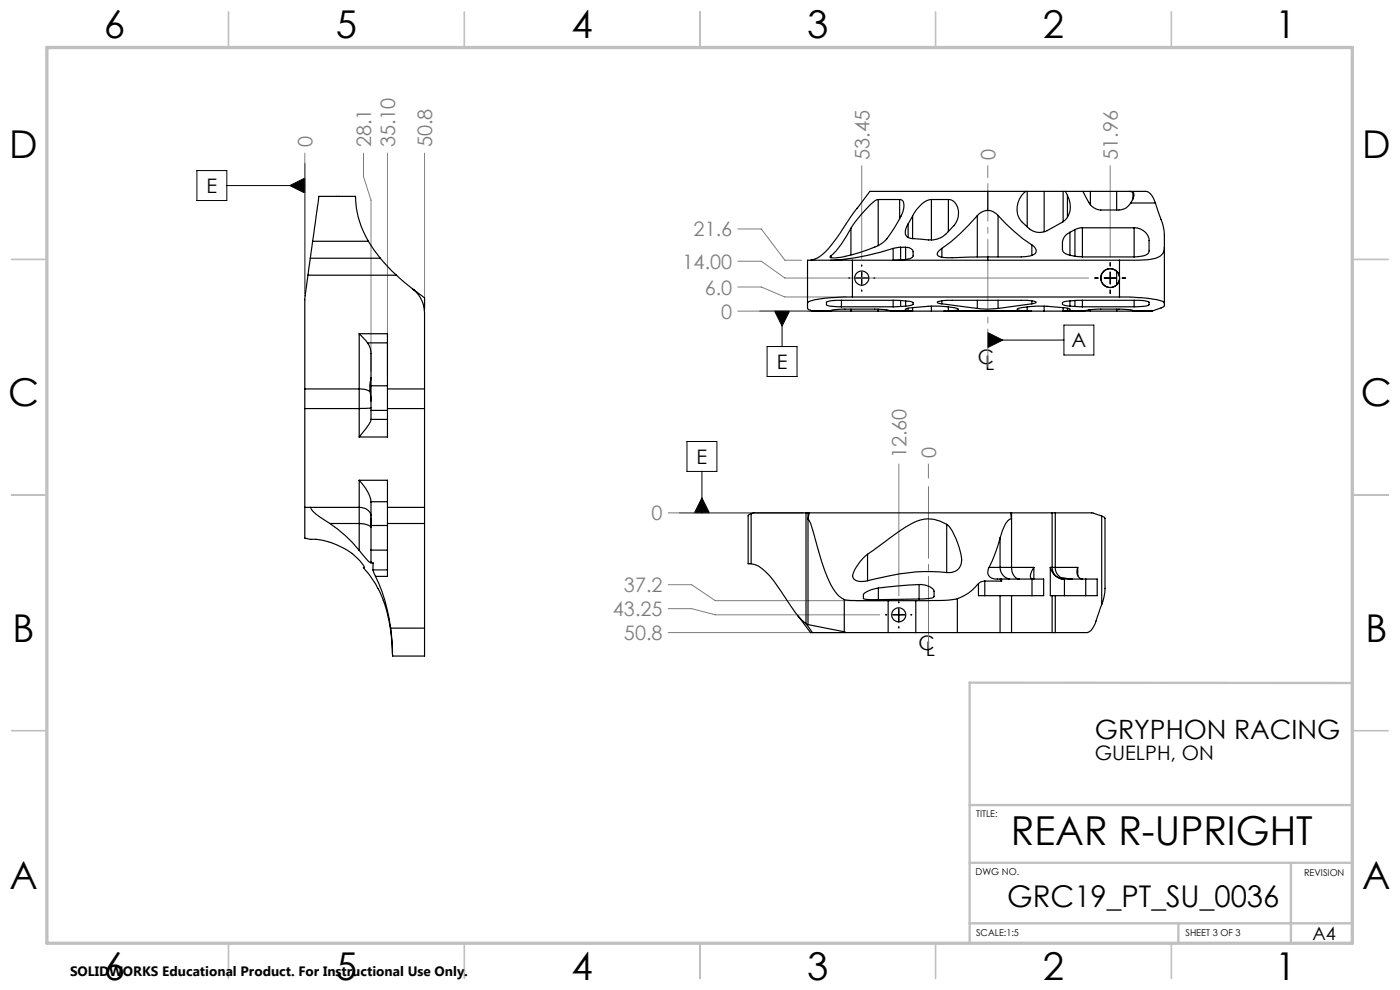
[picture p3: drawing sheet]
<svg xmlns="http://www.w3.org/2000/svg" width="297mm" height="210mm" viewBox="0 0 297 210" stroke-linecap="round" stroke-linejoin="round" font-family="sans-serif">
<g fill="none" stroke="#000" stroke-width=".21">
<path d="M41.8 36.2h6.3v6.3h-6.3zM48.1 39.4h16.6M61.5 39.4l3.2-1.6v3.1zM64.7 34.6v27.7M180.1 59h.2M181.5 59h2.6M182.8 56.2v.2M182.8 57.7v2.5M185.3 59h.3M232.2 59h.8M234.2 59h2.6M235.5 55.7v.7"/>
<path d="M235.5 57.7v2.5M238.1 59h.7M161.1 66h13.9M162.7 73.5h6.4v6.4h-6.4zM164.3 66h3.2l-1.6 3.2zM165.9 66v7.5M182.8 61.5v.3M209.6 70.5l3.1 1.6-3.1 1.6zM209.6 72.1h16.1M225.7 69h6.4v6.3h-6.4zM235.5 61.5v.8M145.7 93.7h6.4v6.3h-6.4z"/>
<path d="M144.1 108.8h26.3M148.9 105.6l1.6 3.2h-3.2zM148.9 100v8.8M187.9 130.4h.2M189.4 130.4h2.5M190.7 127.7v.2M190.7 129.1v2.6M190.7 133v.2M193.2 130.4h.2"/>
</g>
<path d="M197 138v-35.3" fill="none" stroke="#808080" stroke-width=".21" stroke-dasharray="15.2 1.3 1.3 1.3" stroke-dashoffset="-.5"/>
<path d="M209.6 77.8v-38.9" fill="none" stroke="#808080" stroke-width=".21" stroke-dasharray="15.2 1.3 1.3 1.3" stroke-dashoffset="7.2"/>
<g fill="none" stroke="#808080" stroke-width=".21">
<path d="M64.7 32.5v29.8M77.1 32.5v5l1.6 5v36.3M82.2 32.5v47.6M90.1 32.5v32.6M182.8 35.2v19.8M209.6 35.2v2.5M235.5 35.2v19.3M156.5 48.6h5l5 6.6h3.5M156.5 55.4h5l5 3.6h64.5M156.5 66h14.7M156.5 60.9h5l5 2.1h13.1M190.7 98.4v28"/>
<path d="M197 98.4v3M141.7 108.8h28.7M141.7 124h5l5 3.4h35.4M141.7 129.1h5l5 1.3h34.9M141.7 134.2h36.5"/>
</g>
<g fill="none" stroke="#c0c0c0" stroke-width=".35">
<path d="M48.5 2.5v7.5M98.5 2.5v7.5M148.5 2.5v7.5M198.5 2.5v7.5M248.5 2.5v7.5M2.5 55h7.5M287 55h7.5M2.5 105h7.5M287 105h7.5M2.5 155h7.5M287 155h7.5M48.5 200v7.5"/>
<path d="M98.5 200v7.5M148.5 200v7.5M198.5 200v7.5M248.5 200v7.5"/>
</g>
<path d="M286.9 144.9l-81.2-.1v55.3M205.7 170.8h81.2M205.7 195.9h81.2M205.7 183h81.2M250 195.8v4.2M273.9 183.1v17" fill="none" stroke="#c0c0c0" stroke-width=".5"/>
<path d="M9.9 10.1h277v190h-277z" fill="none" stroke="#c0c0c0" stroke-width=".7"/>
<path d="M61.5 39.4l3.2 1.5v-3.1zM164.3 66l1.6 3.2 1.6-3.2zM209.6 70.5l3.1 1.6-3.1 1.6zM148.9 105.6l1.6 3.2h-3.2z" fill="#000"/>
<g fill="none" stroke="#000" stroke-width=".25">
<path d="M65.3 58.4l-.6 4.9v19.2M65.3 58.4h18.8M65.8 54.8l-.5 3.6M65.8 54.8h14.9M66.3 51.2l1.4-9.5h7.7a18.9 18.9 0 0 0 2.7 9.5M66.3 51.2h11.8M66.3 51.2l-.5 3.6M78.1 51.2l2.6 3.6M80.7 54.8l3.4 3.6M84.1 58.4l2.6 2.2a6.8 6.8 0 0 1 3.4 5.8v16.1M176.3 54.3v.4M178.5 55.1l-2.3 .1"/>
<path d="M178.5 55.1v.1M180.5 48.4a20.5 20.5 0 0 1-4.2 5.9M180.5 48.4v5.7M180.8 55.2h-9.5v10.2l.3 .3 .6 .2M180.8 55.2h56.7M180.8 55.2v7.8M186.3 42.3h4.6M186.3 42.3a7.1 7.1 0 0 0-2.9 2.5l-2 2.3-.9 1.3M186.3 42.3v9.8M189.5 52.7v2.5h1.6M189.5 52.7a53.2 53.2 0 0 1-11 2.4M190.9 42.3h.2a.99 .99 0 0 1 .7 1.2l-.1 .6a19 19 0 0 1-4.6 7.5l-.2 .1a32.4 32.4 0 0 1-8.9 2.9l-1.1 .1a.65 .65 0 0 1-.8-.2l.2-.2"/>
<path d="M190.9 42.3v4M191.1 52.4l-1.6 .3M191.1 52.4h1M191.1 52.4v2.8M192.1 55l-1 .2M192.1 52.4a1.34 1.34 0 0 1 1.5 .6 1.34 1.34 0 0 1-.1 1.6l-.5 .3-.9 .1M192.1 52.4v2.6M192.7 47.5v2.9M193.6 45.8l-.9 1.7M193.6 45.8v4.8M197.6 42.3h3.6M197.6 42.3a5.3 5.3 0 0 0-3.7 3.1l-.3 .4"/>
<path d="M197.6 42.3v8.6M199.8 52.7l-.5 .4a.75 .75 0 0 0-.5 .9 .75 .75 0 0 0 .9 .5l2.3 .2 7.5-.2M199.8 52.7v1.9M201.2 42.3a2.81 2.81 0 0 1 2.1 3.7l-.7 1.5-2.3 2.4a4.8 4.8 0 0 1-3.3 1l-1.7-.2a5.4 5.4 0 0 1-2.7-.3 1.82 1.82 0 0 1-.2-2.5l.3-.4M201.2 42.3v6.8M207.3 45.7a39.8 39.8 0 0 1-7.5 7M207.3 45.7v8.8M209.5 40.6h-24.9a85.9 85.9 0 0 0-7.2 10 10.8 10.8 0 0 1-4.7 4.4l-.8 .2M209.5 40.6v4.1M209.5 44.7l-1.1 .2-1.1 .8M209.5 54.5v.7M209.5 44.7l1.1 .2 1.1 .8"/>
<path d="M209.5 40.6h8.1M211.7 45.7a37.3 37.3 0 0 0 7.2 6.3M211.7 45.7v8.8M217.6 40.6a4.5 4.5 0 0 0 0 7.2 3.7 3.7 0 0 0 4.5 1.1l3.4-1.8M217.6 40.6h.3M217.9 40.6h3.6M217.9 40.6v7.5M218.9 52a1.23 1.23 0 0 1 .6 1.9 5.5 5.5 0 0 1-2.9 .6h-7.1M218.9 52v2.2M221.5 40.6h4M221.5 40.6v8.6M225.5 40.6h4.2"/>
<path d="M225.5 40.6v6.4M226 40.6l.4 .8M226.4 41.4a4.3 4.3 0 0 1-.9 5.7M226.4 41.4v4.7M227 49.3a2.58 2.58 0 0 0-1.6 2.1v1.5a1.54 1.54 0 0 0 1.6 1.2M227 54.1l1 .3M227 49.3v4.8M228 54.4l1.6 .1M228 48.7l-1 .6M228 48.7v5.7M229.6 48.3l-1.6 .4M229.6 54.5h11"/>
<path d="M229.6 48.3h11M229.6 48.3v6.2M229.7 40.6l1.3 2.3a3.2 3.2 0 0 0 2.5 1.6h3.9a2.91 2.91 0 0 0 2.5-1.4M229.7 40.6h1.6M231.3 40.6h5.6M231.3 40.6v2.9M236.9 40.6h6.1a2.35 2.35 0 0 1 1.9 1.8l.2 .7M236.9 40.6v3.9M236.9 57.5v2.9M237.5 58.7v.6M237.5 58.7a1.99 1.99 0 0 0-3.1-1.4 1.99 1.99 0 0 0 0 3.3 1.99 1.99 0 0 0 3.1-1.3M237.5 55.2v3.5"/>
<path d="M237.5 59.3v3.7M239.6 40.6l.7 .2M239.9 43.1h5.2M240.3 40.8a1.11 1.11 0 0 1 0 1.5l-.4 .8M240.3 40.8v1.4M240.6 48.3a3 3 0 0 1 3.2 2.7v2.2a1.96 1.96 0 0 1-2.2 1.2l-1 .1M240.6 48.3v6.2M245.1 43.1l.3 .8a17.3 17.3 0 0 1 1.6 7.5v1.1M247 52.5a2.23 2.23 0 0 1-1.9 2.3l-2.3 .3-5.3 .1M247 52.5v12.3l-.7 .5-1.8 .6M76.2 70.8l1.8 1.9M76.2 70.8h6v1.9"/>
<path d="M76.2 70.8v11.7M78 72.7a3.5 3.5 0 0 1 .7 2.3v6.8M78 72.7h4.2M82.2 72.7v9.1M87.6 61.3l.1 .1M87.7 61.4h.1M87.7 61.4l2.4 1.8v2.4M90 65.6h.1M172.2 65.9l3.9 .1M172.2 65.9h3.9M176.1 66h.2M176.1 66h.1"/>
<path d="M176.1 65.9l.7-.2 1.9-.1h7.5l2.9 .3M176.1 65.9v.1M176.3 66h4.2M176.3 65.9v.1M178.5 63.7a6 6 0 0 0-3.2 .4v.5a4.1 4.1 0 0 0 2.6 .5h.6M178.5 63.7h11M178.5 65.1h11M178.5 63.7v1.4M180.5 66h5.8M180.5 65.6v.4M180.8 63l-5.3 .2a8.8 8.8 0 0 0-4.2 1v.1M180.8 63h56.7"/>
<path d="M186.3 66h3.4M186.3 65.6v.4M189.1 65.9l.6 .1M189.1 65.9h3.7M189.5 63.7h1.6M189.5 63.7v1.4M189.7 66h3.9M191.1 65l-1.6 .1M191.1 63.7l1 .1M191.1 63.7v1.3M192.1 63.8l.9 .1 .7 .3v.3l-.2 .2-1.4 .2M192.1 64.9l-1 .1"/>
<path d="M192.1 63.8v1.1M192.7 65.9l-.6-.3 1-.3 4.4-.4 3.2 .1 2 .3 .6 .3-1.1 .3M192.7 65.9h.1M192.7 65.4v.5M192.8 65.9l.6 .1M193.6 66h4M193.6 65.3v.7M197.6 66h23.9M197.6 64.9v1.1M199.8 64.4l-1-.3a5.6 5.6 0 0 1 3.2-.4h14.6a7.6 7.6 0 0 1 3.2 .4l-.1 .1-.8 .2M199.8 64.4l7.5 1M199.8 63.8v.6"/>
<path d="M201.2 65.1v.9l1-.1M202.2 65.9h14.7M207.3 65.4l2 .2 2.4-.2M207.3 63.7v1.7M211.7 63.7v1.7M217.9 65.1v.9l-1-.1M218.9 64.4l-7.2 1M218.9 63.8v.6M221.5 66h4M221.5 64.9v1.1M225.5 65.3l1.5 .3-.6 .3M225.5 65.3l-5.6-.4-3.2 .4-.9 .3 1.1 .3"/>
<path d="M225.5 66h3.9M225.5 65.3v.7M226.3 65.9l-.6 .1M226.3 65.9h3.7M226.4 65.9h-.1M226.4 65.4v.5M227 63.8l-.9 .1-.7 .3v.3l.2 .2 1.4 .2M227 64.9l1 .1M227 63.8v1.1M228 65l1.6 .1M228 63.7l-1 .1M228 63.7v1.3"/>
<path d="M229.4 66h1.9M229.6 63.7h-1.6M229.6 63.7h11M229.6 65.1h11M229.6 63.7v1.4M230 65.9l2.9-.3h5l1.9 .1 .7 .2M230 65.9l-.6 .1M231.3 66h5.6M231.3 65.7v.3M236.9 66h3.4M236.9 65.6v.4M237.5 63l5.3 .2a8.5 8.5 0 0 1 4.2 1v.1"/>
<path d="M240.3 66h.3M240.3 65.9v.1M240.5 65.9l.1 .1M240.5 65.9h4M240.6 63.7a6 6 0 0 1 3.2 .4v.5a4.1 4.1 0 0 1-2.6 .5h-.6M240.6 63.7v1.4M244.5 65.9l-3.9 .1M64.7 82.5v4.2M64.7 86.7v20.9M64.7 82.5h11.5M64.7 86.7h11.5M76.2 82.5a3.7 3.7 0 0 1 2.3 .6"/>
<path d="M76.2 86.7v6M76.2 82.5v4.2M78.5 83.1l.2 2M78.7 81.8v5.3M78.7 80.1l-.2 1.6v1.4M78.7 89a11.7 11.7 0 0 1-2.5 3.7M78.7 86.5l-2.5 .2M78.7 81.8h3.5M78.7 87.1h3.5M78.7 87.1v1.9M78.7 89h3.5M82.2 81.8v5.3"/>
<path d="M82.2 89v3.7h-6M82.2 82.5h7.9M82.2 87.1v1.9M82.2 86.7h7.9M90.1 82.5v4.2M90.1 86.7v20.9M64.7 107.6v6.6l1.2 .2M64.7 107.6h11.5M65.9 114.4a14.1 14.1 0 0 1 11.4 5.9l-.2 .1M65.9 107.6a3.6 3.6 0 0 0 2 2.1l2.1 1.3M70 111a27.5 27.5 0 0 1 6.2 5.8M70 111h6.2"/>
<path d="M76.2 116.8l1 1.1a3.1 3.1 0 0 0 1.5 1.4v-.2M76.2 101.9v5.7M76.2 101.9l.2 .2a8.4 8.4 0 0 1 2.3 4.3M76.2 101.9h6v4.5M76.2 107.6a2.25 2.25 0 0 1 2.5 1.9M76.2 107.6v3.4M76.2 111v5.8M78.7 116.7v2.7h.5l-.1 1.5M78.7 111.5v5.2M78.7 109.9v2a3.1 3.1 0 0 0-2.5-.9M78.7 106.4v5.1M78.7 111.5h3.5"/>
<path d="M78.7 116.7h3.5M78.7 106.4h3.5M82.2 111.5v5.2M82.2 106.4v5.1M82.2 116.7v4.2M82.2 107.6h7.9M82.2 111h7.9M90.1 107.6v3.4M90.1 111v22.2M159.3 119.6a7.9 7.9 0 0 1 4.7 3.5l3.9 5.6a12.8 12.8 0 0 0 3.1 3.6M159.3 109l-.6 .4v10.2h.6M159.3 109v10.6"/>
<path d="M171 108.8h.4M171 108.8h-11.2l-.5 .2M171 108.8v23.5M171.4 108.8v23.7M171.4 108.8h.3M171.7 108.8l-.2 .7a1.57 1.57 0 0 0 .4 1.5l.2 .5a83.6 83.6 0 0 0 4.2 12.6l.9 1.4a4.4 4.4 0 0 0 1.9 1.7M171.7 108.8h42.7M184 117.6a8.3 8.3 0 0 0-3.1 4.7 1.8 1.8 0 0 0 2.2 1l.9-.1M184 117.6v5.6M200.8 111.2a8.2 8.2 0 0 1 2.3 3.9 8.6 8.6 0 0 1 .8 4.6 2.65 2.65 0 0 1-3.1 1.8M200.8 111.2a6.9 6.9 0 0 0-7.2-.2l-3.1 1.9-6.5 4.7M200.8 111.2v10.3"/>
<path d="M212.2 114.1a33.3 33.3 0 0 1-2.4 6.3M212.2 114.1v6.3M214.4 108.8l.2 1.3a2.31 2.31 0 0 0-1.6 1.7l-.8 2.3M214.4 108.8h.2M214.6 108.8h8.6M214.6 108.8v11.6M223.2 108.8h.7M223.2 108.8v11.6M223.9 108.8h7.8l2 .7M223.9 108.8v11.6M233.7 109.5l.7 .5v14.8l-.2 1.7-.5 1.7M233.7 109.5v18.7"/>
<path d="M77.1 120.4l1.1 1.4 2 3.1M79.1 120.9l.6 1.4M79.1 120.9h3.1M79.7 122.3a34.2 34.2 0 0 1 3.2 10.9M80.2 124.8a28.3 28.3 0 0 1 2.7 9l.4 4.9M82.2 120.9v1.4h-2.5M82.9 133.2l.4 6h6.8v-6M82.9 133.2h7.2M169.2 130.6l2.7 3.6h.4M171 132.3l1.3 1.9M171 132.3l.4 .2M171.4 132.5l7.7 1.5"/>
<path d="M172.3 134.2h7.2M179.1 127.2l1.4 .2h7.9M179.1 134l.4 .2M179.1 127.2v6.8M179.5 134.2h8.9M186.3 124.7a4.8 4.8 0 0 0-3.1 1.4v.5a.44 .44 0 0 0 .1 .5 .44 .44 0 0 0 .5 0l2.5 .1M186.3 124.7v2.5M188.4 127.4h5.9M188.4 134.2h5.9M188.4 127.4v6.8M194.3 134.2h8.8M194.3 127.4v6.8"/>
<path d="M195 124a2.99 2.99 0 0 1 3.2 1.4v.6a.67 .67 0 0 1-.2 .8 .67 .67 0 0 1-.7 .1l-2.3 .2M195 124l-8.7 .7M195 127.1l-8.7 .1M195 124v3.1M200.8 121.5l-1.5-.2a40.8 40.8 0 0 0-13.8 1.5l-1.5 .4M203.1 127l-2.7 .3-6.1 .1M203.1 134.2h9.1M203.1 127v7.2M207.6 123.8a9.4 9.4 0 0 1-4.5 3.2M207.6 123.8v2.6h1.3M208.9 123.3h3.6M208.9 123.3l-.9 .2-.4 .3"/>
<path d="M208.9 123.3v3.1M208.9 126.4h10M209.8 120.4a1.6 1.6 0 0 0 0 1.8 1.6 1.6 0 0 0 1.8 .6h.6M209.8 120.4h2.4M212.2 120.4a2.48 2.48 0 0 0 1.9 2.4h-.2M212.2 120.4h2.4M212.2 134.2h2.4M212.2 126.4v7.8M212.2 122.8l.3 .5M212.2 122.8h6.7M212.5 122.8v.5M214.6 120.4a2.18 2.18 0 0 0 1.7 2.4"/>
<path d="M214.6 120.4h4.7M214.6 134.2h8.6M214.6 126.4v7.8M218.9 122.8h2.5v3.6h-2.5M218.9 122.8v3.6M219.3 120.4a2.15 2.15 0 0 0-.5 2.3l.2 .1M219.3 120.4v2.4M222.8 120.4l.1 .2a3 3 0 0 0 2.8 2.2M222.8 120.4v6h3M222.8 120.4h.4M223.2 120.4a2.47 2.47 0 0 0 2.5 2.4M223.2 134.2h.7"/>
<path d="M223.2 120.4h.7M223.2 126.4v7.8M223.9 120.4a2.51 2.51 0 0 0 1.4 2.3M223.9 120.4h4.7M223.9 126.4v7.8M225.3 122.7l2.2 .1M225.3 122.7h.1M225.7 122.8h.1M225.8 122.8h4.5M225.8 126.4h4.5M225.8 122.8v3.6M228.6 120.4a1.63 1.63 0 0 0 1 2.4"/>
<path d="M228.6 120.4v1.7M230.3 122.8h2.5v3.6h-2.5M230.3 122.8v3.6M233.7 128.2a19.4 19.4 0 0 1-2.2 5.5l-1 .5h-6.6"/>
<circle cx="182.8" cy="59" r="1.51"/>
<circle cx="190.7" cy="130.4" r="1.5"/>
</g>
<text font-size="8.5" x="214.4" y="179.3">REAR R-UPRIGHT</text>
<g font-size="8.1">
<text x="22" y="8">6</text>
<text x="71.2" y="8">5</text>
<text x="121.2" y="8">4</text>
<text x="171.3" y="8">3</text>
<text x="221.3" y="8">2</text>
<text x="270.5" y="8">1</text>
<text x="2" y="33.6">D</text>
<text x="289" y="33.6">D</text>
<text x="1.7" y="86.1">C</text>
<text x="288.7" y="86.1">C</text>
<text x="2.7" y="136.1">B</text>
<text x="289.7" y="136.1">B</text>
<text x="2" y="188.6">A</text>
<text x="289" y="188.6">A</text>
<text x="22" y="208">6</text>
<text x="71.2" y="208">5</text>
<text x="121.2" y="208">4</text>
<text x="171.3" y="208">3</text>
<text x="221.3" y="208">2</text>
<text x="270.5" y="208">1</text>
</g>
<text font-size="6.3" x="213.7" y="192.5">GRC19_PT_SU_0036</text>
<text font-size="5.6" x="232.3" y="156.7">GRYPHON RACING</text>
<g font-size="4.2" fill="#808080">
<text x="66.3" y="31.3" transform="rotate(-90 66.3 31.3)">0</text>
<text x="78.7" y="31.3" transform="rotate(-90 78.7 31.3)">28.1</text>
<text x="83.8" y="31.3" transform="rotate(-90 83.8 31.3)">35.10</text>
<text x="91.7" y="31.3" transform="rotate(-90 91.7 31.3)">50.8</text>
<text x="184.4" y="34" transform="rotate(-90 184.4 34)">53.45</text>
<text x="211.2" y="34" transform="rotate(-90 211.2 34)">0</text>
<text x="237.1" y="34" transform="rotate(-90 237.1 34)">51.96</text>
<text x="147.2" y="50.2">21.6</text>
<text x="144.8" y="57">14.00</text>
<text x="149.5" y="62.5">6.0</text>
<text x="153" y="67.6">0</text>
<text x="192.3" y="97.2" transform="rotate(-90 192.3 97.2)">12.60</text>
<text x="198.6" y="97.2" transform="rotate(-90 198.6 97.2)">0</text>
<text x="138.2" y="110.4">0</text>
<text x="132.4" y="125.6">37.2</text>
<text x="130" y="130.7">43.25</text>
<text x="132.4" y="135.8">50.8</text>
</g>
<g font-size="4.2">
<text x="43.8" y="41">E</text>
<text x="207.4" y="77.3">C</text>
<text x="227.3" y="73.7">A</text>
<text x="164.8" y="78.3">E</text>
<text x="209" y="78.5">L</text>
<text x="147.8" y="98.4">E</text>
<text x="194.9" y="137.8">C</text>
<text x="196.4" y="139">L</text>
<text x="232.3" y="161.2">GUELPH, ON</text>
</g>
<text font-size="3.9" x="278.4" y="199.3">A4</text>
<text font-size="2.9" x="14.9" y="207.1">SOLIDWORKS Educational Product. For Instructional Use Only.</text>
<g font-size="2">
<text x="207.1" y="173.3">TITLE:</text>
<text x="207" y="185.5">DWG NO.</text>
<text x="276.7" y="185.9">REVISION</text>
<text x="207.1" y="198.6">SCALE:1:5</text>
<text x="251.5" y="198.6">SHEET 3 OF 3</text>
</g>
</svg>
